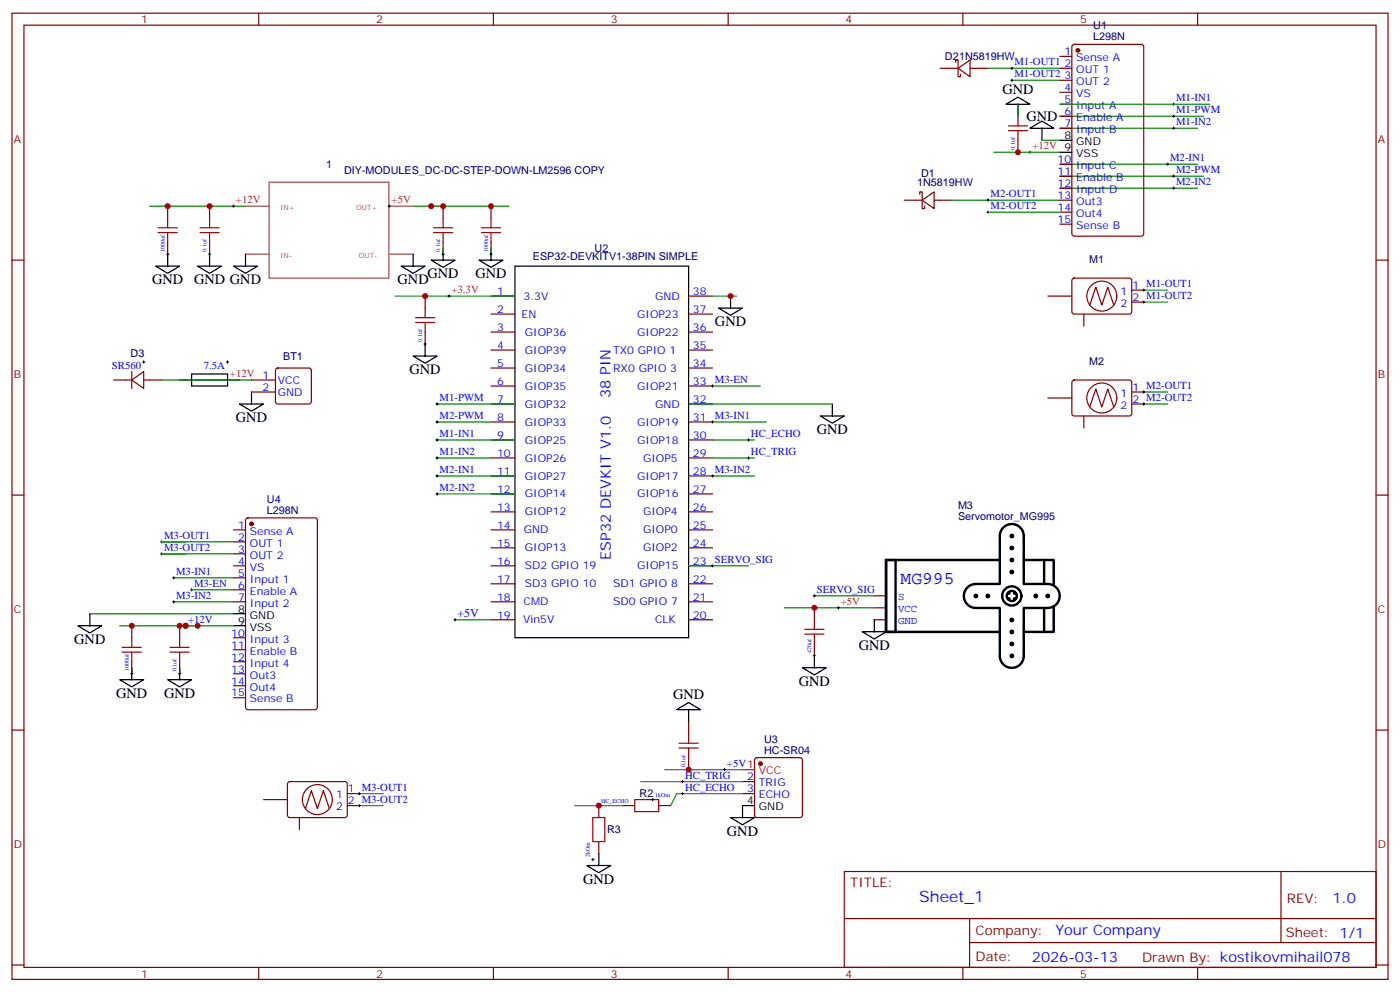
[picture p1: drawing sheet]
<svg xmlns="http://www.w3.org/2000/svg" width="412mm" height="292mm" viewBox="0 0 412 292" stroke-linecap="round" stroke-linejoin="round" font-family="sans-serif">
<g fill="none" stroke="#870000" stroke-width=".35">
<path d="M3.5 3.9h405.4v284.3h-405.4zM7.1 7.4h398.2v277.3h-398.2zM76.2 3.9v3.5M145.3 3.9v3.5M214.5 3.9v3.5M281.5 18.3v-.7h.7v5h.7v-.7M283.6 3.9v3.5M312.2 16.6h3.5M316 13.3l.4-.2h19.8l.6 .4 .1 55.3-.5 .6-20 .1-.6-.5-.1-55.2zM352.8 3.9v3.5M276.9 20.1h5.3M282.2 20.1l3.6-2.5v5z"/>
<path d="M285.8 20.1h5.2M299.9 30.7v3.5M312.2 20.1h3.5M312.2 23.6h3.5M312.2 27.2h3.5M312.2 30.7h3.5M312.2 34.2h3.5M312.2 37.7h3.5M266.3 58.9h5.3M270.9 57.2v-.8h.7v5h.7v-.7M271.6 58.9l3.6-2.5v5zM275.2 58.9h5.3"/>
<path d="M299.9 41.3v3.5M312.2 58.9h3.5M312.2 48.3h3.5M312.2 51.9h3.5M312.2 55.4h3.5M3.5 76.6h3.6M49.4 60.7v3.5M49.4 71.3v3.5M61.7 60.7v3.5M61.7 71.3v3.5M130.5 60.7v3.5M130.5 71.3v3.5"/>
<path d="M144.6 60.7v3.5M144.6 71.3v3.5M312.2 62.4h3.5M312.2 66h3.5M405.3 76.6h3.6M125.2 87.1v3.6M125.2 97.7v3.5M144.6 87.1h7.1M144.6 92.4h7.1M144.6 97.7h7.1M202.8 87.1h7.1M202.8 92.4h7.1"/>
<path d="M202.8 97.7h7.1M308.7 87.1h7M316 82.1l.4-.3 16.5 .1 .5 .6-.1 9.5-.6 .4h-16.5l-.5-.7v-9.2zM319.3 92.4v3.6M321 89.8l1.8-5.3 1.8 5.3 1.7-5.3 1.8 5.3M333.4 88.9h3.5M333.4 85.4h3.5M33.5 111.8h5.3M38.8 111.8l3.5-2.4v4.9zM38.8 109.4v4.9M42.3 111.8h5.3M74.1 111.8h7"/>
<path d="M74.1 115.4h7M81.4 108.5l.4-.2h9.2l.5 .2 .2 .5v9.2l-.2 .5-.5 .2h-9.2l-.5-.2-.2-.5v-9.2zM144.6 103h7.1M144.6 108.3h7.1M144.6 113.6h7.1M144.6 118.9h7.1M202.8 103h7.1M202.8 108.3h7.1M202.8 113.6h7.1M202.8 118.9h7.1M308.7 117.1h7M316 112l.4-.2 16.5 .1 .5 .6-.1 9.5-.6 .4-16.5-.1-.5-.6v-9.2z"/>
<path d="M321 119.8l1.8-5.3 1.8 5.3 1.7-5.3 1.8 5.3M333.4 118.9h3.5M333.4 115.4h3.5M144.6 124.2h7.1M144.6 129.5h7.1M144.6 134.8h7.1M202.8 124.2h7.1M202.8 129.5h7.1M202.8 134.8h7.1M319.3 122.4v3.5M3.5 145.7h3.6M68.8 155.9h3.5"/>
<path d="M68.8 159.5h3.5M72.6 152.6l.4-.2h19.8l.6 .4 .1 55.3-.5 .7h-20l-.6-.4-.1-55.3zM144.6 140.1h7.1M144.6 145.3h7.1M144.6 150.6h7.1M144.6 155.9h7.1M202.8 140.1h7.1M202.8 145.3h7.1M202.8 150.6h7.1M202.8 155.9h7.1M405.3 145.7h3.6M68.8 166.5h3.5"/>
<path d="M68.8 177.1h3.5M68.8 163h3.5M68.8 170h3.5M68.8 173.6h3.5M144.6 161.2h7.1M144.6 166.5h7.1M144.6 171.8h7.1M144.6 177.1h7.1M202.8 161.2h7.1M202.8 166.5h7.1M202.8 171.8h7.1M202.8 177.1h7.1"/>
<path d="M239.9 178.9v3.5M257.5 175.3h3.6M257.5 178.9h3.6M38.8 184.1v3.6M38.8 194.7v3.6M52.9 184.1v3.6M52.9 194.7v3.6M68.8 187.7h3.5M68.8 191.2h3.5M68.8 194.7h3.5M68.8 198.3h3.5M144.6 182.4h7.1"/>
<path d="M202.8 182.4h7.1M239.9 189.4v3.6M257.5 182.4h3.6M3.5 214.8h3.6M68.8 201.8h3.5M68.8 205.3h3.5M202.8 212.4v3.5M405.3 214.8h3.6M77.6 235.3h7.1M84.9 230.2l.5-.2 16.5 .1 .4 .6-.1 9.5-.6 .4-16.5-.1-.4-.6v-9.2zM90 237.9l1.7-5.2 1.8 5.2 1.7-5.2 1.8 5.2M102.3 233.5h3.5"/>
<path d="M102.3 237.1h3.5M176.4 237.1v3.5M183.4 237.1h3.6M194 237.1h3.6M202.8 223v3.5M218.7 230h3.5M218.7 233.5h3.5M222.5 223.2l.5-.2h12.7l.5 .2 .2 .5v16.2l-.3 .5-.4 .2h-12.7l-.5-.2-.3-.5v-16.2zM88.2 240.6v3.5M176.4 247.6v3.6M248.7 256.5h156.6v28.2h-156.6zM377.3 256.5v20.9"/>
<path d="M248.7 270.3h156.5M285.6 277.4h119.6M285.6 270.3v14.1M3.5 284h3.6M76.2 284.7v3.5M145.3 284.7v3.5M214.5 284.7v3.5M283.6 284.7v3.5M352.8 284.7v3.5M405.3 284h3.6"/>
<circle cx="324.6" cy="87.1" r="4.4"/>
<circle cx="324.6" cy="117.1" r="4.4"/>
<circle cx="93.5" cy="235.3" r="4.4"/>
</g>
<g fill="none" stroke="#000" stroke-width=".35">
<path d="M296.3 30.7l3.6-2.1 3.5 2.1zM299.9 30.7v3.5M303.4 37.7l3.5-2.1 3.5 2.1zM306.9 37.7v3.6M312.2 41.3h3.5M312.2 44.8h3.5M45.9 78.3h7l-3.5 2.1zM49.4 74.8v3.5M58.2 78.3h7.1l-3.6 2.1zM61.7 74.8v3.5M68.8 78.3h7l-3.5 2.1zM72.3 74.8v3.5"/>
<path d="M118.2 78.3h7l-3.5 2.1zM121.7 74.8v3.5M127 76.6h7.1l-3.6 2.1zM130.5 73v3.6M141.1 76.6h7.1l-3.6 2.1zM144.6 73v3.6M151.7 78.3h51.1v109.4h-51.1zM211.7 90.7h7l-3.5 2.1zM215.2 87.1v3.6M52.9 111.8h17.7M56.4 110.1h10.6v3.5h-10.6zM70.6 118.9h7l-3.5 2.1z"/>
<path d="M74.1 115.4v3.5M121.7 104.8h7.1l-3.6 2.1zM125.2 101.2v3.6M245.2 118.9v3.5M241.7 122.4h7l-3.5 2.1zM22.9 184.1h7.1l-3.5 2.2zM26.5 180.6v3.5M38.8 196.5v3.5M52.9 196.5v3.5M68.8 180.6h3.5M68.8 184.1h3.5M236.4 196.5h7l-3.5 2.1z"/>
<path d="M239.9 193v3.5M254 185.9h7.1l-3.6 2.1zM257.5 182.4v3.5M35.3 200h7l-3.5 2.1zM49.4 200h7l-3.5 2.1zM199.3 208.8l3.5-2.1 3.6 2.1zM202.8 208.8v3.6M222.2 237.1h-3.5v3.5M172.9 254.7h7l-3.5 2.1zM176.4 251.2v3.5M215.2 240.6h7l-3.5 2.1z"/>
</g>
<g fill="none" stroke="#000" stroke-width=".29">
<path d="M298.1 19.8v.7M297.7 20.1h.7M297.7 23.6h.7M298.1 23.3v.7M345.4 34.2h.7M345.4 37.7h.7M345.4 30.7h.7M345.7 30.3v.7M345.7 33.9v.7M345.7 37.4v.7M290.7 58.9h.7M291 58.6v.7"/>
<path d="M299.5 44.8h.7M299.9 44.4v.8M303 44.8h.7M303.4 44.4v.8M343.6 48.3h.7M344 48v.7M345.4 51.9h.7M345.4 55.4h.7M345.7 51.5v.7M345.7 55v.7M49 74.8h.7M49.4 74.4v.7"/>
<path d="M61.4 74.8h.7M61.7 74.4v.7M68.4 60.7h.7M68.8 60.3v.7M114.3 60.7h.7M114.7 60.3v.7M130.2 74.8h.7M130.5 74.4v.7M144.3 74.8h.7M144.6 74.4v.7M290.7 62.4h.7M291 62.1v.7"/>
<path d="M131.9 87.1h.7M132.3 86.8v.7M336.5 85.4h.8M336.5 88.9h.8M336.9 85v.7M336.9 88.5v.8M42 106.5h.7M42.3 106.2v.7M66.7 111.8h.7M66.7 106.5h.7M67 106.2v.7M67 111.5v.7"/>
<path d="M124.9 101.2h.7M125.2 100.9v.7M128.4 118.9h.7M128.8 118.5v.7M209.5 113.6h.8M209.9 113.2v.7M336.5 118.9h.8M336.5 115.4h.8M336.9 115v.7M336.9 118.5v.7M128.4 129.5h.7M128.4 134.8h.7"/>
<path d="M128.4 124.2h.7M128.8 123.8v.7M128.8 129.1v.7M128.8 134.4v.7M128.8 139.7v.7M209.5 124.2h.8M209.9 123.8v.7M209.9 139.7v.7M220.1 129.5h.7M220.1 134.8h.7M220.5 129.1v.7M220.5 134.4v.7"/>
<path d="M47.3 159.5h.7M47.6 159.1v.7M128.4 140.1h.7M128.4 145.3h.7M128.8 145v.7M209.5 140.1h.8M47.3 163h.7M47.6 162.6v.7M50.8 170h.7M50.8 177.1h.7M51.2 169.7v.7M51.2 176.7v.7"/>
<path d="M56.1 173.6h.7M56.4 173.2v.7M209.5 166.5h.8M209.9 166.2v.7M239.5 175.3h.7M239.9 175v.7M246.6 178.9h.7M246.9 178.5v.7M38.5 198.3h.7M38.8 197.9v.7M52.6 198.3h.7M52.9 197.9v.7"/>
<path d="M54.3 184.1h.7M54.7 183.8v.7M133.7 182.4h.7M134.1 182v.7M239.5 193h.7M239.9 192.6v.7M105.5 233.5h.7M105.5 237.1h.7M105.8 233.2v.7M105.8 236.7v.7M176 237.1h.7M176.4 236.7v.7"/>
<path d="M191.9 235.3h.7M192.3 234.9v.8M200.7 230h.7M200.7 233.5h.7M201.1 229.7v.7M201.1 233.2v.7M202.5 226.5h.7M202.8 226.1v.7M213.1 226.5h.7M213.4 226.1v.7M174.3 252.9h.7M174.6 252.6v.7"/>
</g>
<g fill="none" stroke="#008700" stroke-width=".35">
<path d="M291 20.1h21.2M298.1 23.6h14.1M299.9 30.7v3.5M312.2 37.7h40.6M312.2 34.2h42.3M312.2 30.7h44.1M280.5 58.9h31.7M292.8 44.8h19.4M306.9 41.3h5.3M312.2 51.9h42.3M312.2 48.3h40.6M312.2 55.4h40.6"/>
<path d="M44.1 60.7h28.2M121.7 60.7h28.2M130.5 73v1.8M144.6 73v1.8M291 62.4h21.2M116.4 87.1h35.3M209.9 87.1h7.1M336.9 85.4h7.1M336.9 88.9h7.1M47.6 111.8h26.5M128.8 118.9h22.9M202.8 118.9h42.4"/>
<path d="M209.9 113.6h14.1M336.9 118.9h7.1M336.9 115.4h7.1M128.8 129.5h22.9M128.8 134.8h15.8M128.8 124.2h15.8M209.9 129.5h12.3M209.9 134.8h12.3M209.9 124.2h15.9M54.7 159.5h-7.1h21.2M128.8 140.1h22.9M128.8 145.3h22.9"/>
<path d="M209.9 140.1h12.3M51.2 170h17.6M51.2 177.1h17.6M54.7 163h-7.1h21.2M56.4 173.6h12.4M202.8 166.5h17.7M231.1 178.9h26.4M239.9 175.3h17.6M26.5 180.6h42.3M35.3 184.1h33.5M38.8 196.5v1.8M52.9 196.5v1.8"/>
<path d="M134.1 182.4h10.5M105.8 237.1h7.1M105.8 233.5h7.1M169.3 237.1h14.1M188.7 230h30M195.8 226.5h22.9M218.7 233.5h-19.4l-1.7 3.6"/>
</g>
<path d="M79.3 53.6h35.2v28.2h-35.2zM72.3 60.7h7M72.3 74.8h7M114.8 60.7h6.9M114.8 74.8h6.9" fill="none" stroke="#a64a4a" stroke-width=".35"/>
<g fill="none" stroke="#000" stroke-width=".71">
<path d="M261 164.8h2.8v21.2h-2.8zM287.5 171.8h7v-14.1a3.5 3.5 0 0 1 3.6-3.5 3.5 3.5 0 0 1 3.5 3.5v14.1h7.1a3.5 3.5 0 0 1 3.5 3.6 3.5 3.5 0 0 1-3.6 3.5h-7v14.1a3.5 3.5 0 0 1-3.6 3.5 3.5 3.5 0 0 1-3.5-3.5v-14.1h-7a3.5 3.5 0 0 1-3.6-3.5 3.5 3.5 0 0 1 3.6-3.6M294.5 164.8h-33.5v21.2h33.5M297 176.1h.3v.3M297.3 174.3v.4h-.3M298.7 174.3v.4h.4M299.1 176.1h-.4v.3M301.6 164.8h8.8v7.4M307.6 164.8v7M307.6 178.9v7.1M310.4 178.6v7.4h-8.8"/>
<circle cx="298" cy="157.7" r=".18"/>
<circle cx="298" cy="157.7" r=".35"/>
<circle cx="287.5" cy="175.4" r=".18"/>
<circle cx="287.5" cy="175.4" r=".35"/>
<circle cx="291" cy="175.4" r=".18"/>
<circle cx="291" cy="175.4" r=".35"/>
<circle cx="298" cy="175.4" r="2.82"/>
<circle cx="298" cy="161.3" r=".18"/>
<circle cx="298" cy="168.3" r=".18"/>
<circle cx="298" cy="164.8" r=".18"/>
<circle cx="298" cy="175.4" r="1.48"/>
<circle cx="298" cy="164.8" r=".35"/>
<circle cx="298" cy="168.3" r=".35"/>
<circle cx="298" cy="161.3" r=".35"/>
<circle cx="305.1" cy="175.4" r=".18"/>
<circle cx="305.1" cy="175.4" r=".35"/>
<circle cx="308.6" cy="175.4" r=".18"/>
<circle cx="308.6" cy="175.4" r=".35"/>
<circle cx="298" cy="182.4" r=".18"/>
<circle cx="298" cy="186" r=".18"/>
<circle cx="298" cy="193" r=".18"/>
<circle cx="298" cy="189.5" r=".18"/>
<circle cx="298" cy="189.5" r=".35"/>
<circle cx="298" cy="193" r=".35"/>
<circle cx="298" cy="186" r=".35"/>
<circle cx="298" cy="182.4" r=".35"/>
</g>
<g fill="none" stroke="#a10000" stroke-width=".35">
<path d="M297 38.5h5.7M297 37h5.7M299.9 34.2v2.8M299.9 38.5v2.8M46.6 68.4h5.6M46.6 67h5.6M49.4 64.2v2.8M49.4 68.4v2.9M58.9 68.4h5.7M58.9 67h5.7M61.7 64.2v2.8M61.7 68.4v2.9"/>
<path d="M127.7 68.4h5.6M127.7 67h5.6M130.5 64.2v2.8M130.5 68.4v2.9M141.8 68.4h5.7M141.8 67h5.7M144.6 64.2v2.8M144.6 68.4v2.9M122.4 94.9h5.7M122.4 93.5h5.7M125.2 90.7v2.8M125.2 94.9v2.8"/>
<path d="M36 191.9h5.6M36 190.5h5.6M38.8 187.7v2.8M38.8 191.9v2.8M50.1 191.9h5.6M50.1 190.5h5.6M52.9 187.7v2.8M52.9 191.9v2.8M237.1 186.6h5.6M237.1 185.2h5.6M239.9 182.4v2.8M239.9 186.6v2.8"/>
<path d="M200 218.7h5.7M202.8 215.9v2.8M187 235.3h7v3.5h-7zM200 220.1h5.7M202.8 220.1v2.9M174.6 240.6h3.6v7h-3.6z"/>
</g>
<g fill="#870000" stroke="#870000" stroke-width=".35">
<circle cx="224" cy="224.7" r=".53"/>
<circle cx="74.1" cy="154.2" r=".53"/>
<circle cx="317.5" cy="14.8" r=".53"/>
</g>
<path d="M218.7 226.5h3.5" fill="none" stroke="#f00" stroke-width=".35"/>
<g fill="#c00">
<circle cx="215.2" cy="87.1" r=".88"/>
<circle cx="61.7" cy="60.7" r=".88"/>
<circle cx="127" cy="60.7" r=".88"/>
<circle cx="130.5" cy="60.7" r=".88"/>
<circle cx="144.6" cy="60.7" r=".88"/>
<circle cx="49.4" cy="60.7" r=".88"/>
<circle cx="125.2" cy="87.1" r=".88"/>
<circle cx="299.9" cy="44.8" r=".88"/>
<circle cx="202.8" cy="226.5" r=".88"/>
<circle cx="176.4" cy="237.1" r=".88"/>
<circle cx="239.9" cy="178.9" r=".88"/>
<circle cx="54.7" cy="184.1" r=".88"/>
<circle cx="38.8" cy="184.1" r=".88"/>
<circle cx="58.2" cy="184.1" r=".88"/>
<circle cx="52.9" cy="184.1" r=".88"/>
</g>
<text font-size="5.3" fill="#00f" x="265.3" y="171.8">MG995</text>
<text font-size="4.6" fill="#00f" x="270.8" y="265.5">Sheet_1</text>
<g font-size="4.2">
<text x="295.3" y="27.5">GND</text>
<text x="302.3" y="35.7">GND</text>
<text x="44.8" y="83.6">GND</text>
<text x="57.1" y="83.6">GND GND</text>
<text x="117.1" y="83.6">GND</text>
<text x="125.9" y="81.8">GND</text>
<text x="140.1" y="81.8">GND</text>
<text x="210.6" y="96">GND</text>
<text x="120.6" y="110.1">GND</text>
<text x="69.5" y="124.2">GND</text>
<text x="240.6" y="127.7">GND</text>
<text x="21.9" y="189.4">GND</text>
<text x="252.9" y="191.2">GND</text>
<text x="235.3" y="201.8">GND</text>
<text x="34.2" y="205.3">GND</text>
<text x="48.3" y="205.3">GND</text>
<text x="198.3" y="205.7">GND</text>
<text x="214.1" y="245.9">GND</text>
<text x="171.8" y="260">GND</text>
</g>
<g font-size="4.2" fill="#00f">
<text x="179.9" y="117.3" transform="rotate(-90 179.9 117.3)">38 PIN</text>
<text x="179.9" y="164.7" transform="rotate(-90 179.9 164.7)">ESP32 DEVKIT V1.0</text>
<text x="392.5" y="265.7">1.0</text>
<text x="310.9" y="275.3">Your Company</text>
<text x="304" y="283.1">2026-03-13</text>
</g>
<g font-size="3.9" fill="#800">
<text x="250.5" y="261.1">TITLE:</text>
<text x="379.1" y="265.7">REV:</text>
<text x="287.4" y="275.3">Company:</text>
<text x="378.7" y="275.9">Sheet: 1/1</text>
<text x="287.4" y="282.9">Date:</text>
<text x="336.4" y="283">Drawn By: kostikovmihail078</text>
</g>
<text font-size="3.5" fill="#00f" x="134.8" y="181.5">+5V</text>
<g font-size="3.2" fill="#800">
<text x="41.6" y="6.9">1</text>
<text x="110.8" y="6.9">2</text>
<text x="179.9" y="6.9">3</text>
<text x="249.1" y="6.9">4</text>
<text x="318.2" y="6.9">5</text>
<text x="4.1" y="42">A</text>
<text x="405.9" y="42">A</text>
<text x="4.1" y="111.1">B</text>
<text x="405.9" y="111.1">B</text>
<text x="4.1" y="180.3">C</text>
<text x="405.9" y="180.3">C</text>
<text x="4.1" y="249.4">D</text>
<text x="405.9" y="249.4">D</text>
<text x="41.6" y="287.7">1</text>
<text x="110.8" y="287.7">2</text>
<text x="179.9" y="287.7">3</text>
<text x="249.1" y="287.7">4</text>
<text x="318.2" y="287.7">5</text>
</g>
<g font-size="3.2" fill="#000080">
<text x="322" y="11.8">L298N</text>
<text x="322" y="8.6">U1</text>
<text x="278.4" y="17.7">D2</text>
<text x="282.5" y="17.7">1N5819HW</text>
<text x="96.1" y="49.4">1</text>
<text x="101.3" y="51.2">DIY-MODULES_DC-DC-STEP-DOWN-LM2596 COPY</text>
<text x="271.3" y="52.2">D1</text>
<text x="270.2" y="54.8">1N5819HW</text>
<text x="157" y="76.6">ESP32-DEVKITV1-38PIN SIMPLE</text>
<text x="175.2" y="74.1">U2</text>
<text x="320.8" y="77.5">M1</text>
<text x="38.5" y="105.1">D3</text>
<text x="83.4" y="105.9">BT1</text>
<text x="320.8" y="107.5">M2</text>
<text x="78.6" y="148">U4</text>
<text x="282.2" y="149.9">M3</text>
<text x="78.6" y="151.2">L298N</text>
<text x="282.2" y="153.1">Servomotor_MG995</text>
<text x="225.1" y="221.7">HC-SR04</text>
<text x="225.1" y="218.6">U3</text>
<text x="188.4" y="234.7">R2</text>
<text x="178.9" y="245.3">R3</text>
</g>
<g font-size="3.2" fill="#00f">
<text x="313.5" y="16.2">1</text>
<text x="317" y="18">Sense A</text>
<text x="298.8" y="19.2">M1-OUT1</text>
<text x="298.8" y="22.8">M1-OUT2</text>
<text x="313.5" y="19.8">2</text>
<text x="313.5" y="23.3">3</text>
<text x="317" y="21.5">OUT 1</text>
<text x="313.5" y="26.8">4</text>
<text x="317" y="25">OUT 2</text>
<text x="317" y="28.6">VS</text>
<text x="346.4" y="29.8">M1-IN1</text>
<text x="313.5" y="30.3">5</text>
<text x="313.5" y="33.9">6</text>
<text x="317" y="32.1">Input A</text>
<text x="317" y="35.6">Enable A</text>
<text x="346.4" y="33.3">M1-PWM</text>
<text x="313.5" y="37.4">7</text>
<text x="317" y="39.2">Input B</text>
<text x="346.4" y="36.9">M1-IN2</text>
<text x="311.5" y="48">10</text>
<text x="344.7" y="47.4">M2-IN1</text>
<text x="311.5" y="51.5">11</text>
<text x="317" y="49.7">Input C</text>
<text x="317" y="53.3">Enable B</text>
<text x="346.4" y="51">M2-PWM</text>
<text x="291.7" y="58">M2-OUT1</text>
<text x="311.5" y="55">12</text>
<text x="311.5" y="58.6">13</text>
<text x="317" y="56.8">Input D</text>
<text x="346.4" y="54.5">M2-IN2</text>
<text x="291.7" y="61.6">M2-OUT2</text>
<text x="311.5" y="62.1">14</text>
<text x="311.5" y="65.6">15</text>
<text x="317" y="60.3">Out3</text>
<text x="317" y="63.9">Out4</text>
<text x="317" y="67.4">Sense B</text>
<text x="146.4" y="86.8">1</text>
<text x="154.2" y="88.2">3.3V</text>
<text x="193" y="88.2">GND</text>
<text x="204.1" y="86.8">38</text>
<text x="330.1" y="86.8">1</text>
<text x="333.6" y="88.5">2 M1-OUT2</text>
<text x="333.6" y="85">1 M1-OUT1</text>
<text x="146.4" y="92.1">2</text>
<text x="153.7" y="93.5">EN</text>
<text x="187.7" y="93.5">GIOP23</text>
<text x="204.1" y="92.1">37</text>
<text x="330.1" y="90.3">2</text>
<text x="146.4" y="97.4">3</text>
<text x="154.6" y="98.8">GIOP36</text>
<text x="187.7" y="98.8">GIOP22</text>
<text x="204.1" y="97.4">36</text>
<text x="146.4" y="102.7">4</text>
<text x="146.4" y="107.9">5</text>
<text x="154.6" y="104.1">GIOP39</text>
<text x="180.6" y="104.1">TX0 GPIO 1</text>
<text x="204.1" y="107.9">34</text>
<text x="204.1" y="102.7">35</text>
<text x="33" y="108.7">SR560</text>
<text x="60" y="108.7">7.5A</text>
<text x="77.4" y="111.5">1</text>
<text x="81.8" y="112.9">VCC</text>
<text x="146.4" y="113.2">6</text>
<text x="154.6" y="109.4">GIOP34</text>
<text x="180.6" y="109.4">RX0 GPIO 3</text>
<text x="204.1" y="113.2">33</text>
<text x="210.6" y="112.7">M3-EN</text>
<text x="77.4" y="115">2</text>
<text x="81.8" y="116.4">GND</text>
<text x="129.5" y="118">M1-PWM</text>
<text x="146.4" y="118.5">7</text>
<text x="154.6" y="114.7">GIOP35</text>
<text x="154.6" y="119.9">GIOP32</text>
<text x="187.7" y="114.7">GIOP21</text>
<text x="193" y="119.9">GND</text>
<text x="204.1" y="118.5">32</text>
<text x="330.1" y="116.8">1</text>
<text x="333.6" y="118.5">2 M2-OUT2</text>
<text x="333.6" y="115">1 M2-OUT1</text>
<text x="129.5" y="123.3">M2-PWM</text>
<text x="146.4" y="123.8">8</text>
<text x="154.6" y="125.2">GIOP33</text>
<text x="187.7" y="125.2">GIOP19</text>
<text x="204.1" y="123.8">31</text>
<text x="210.6" y="123.3">M3-IN1</text>
<text x="330.1" y="120.3">2</text>
<text x="129.5" y="128.6">M1-IN1</text>
<text x="146.4" y="129.1">9</text>
<text x="154.6" y="130.5">GIOP25</text>
<text x="187.7" y="130.5">GIOP18</text>
<text x="204.1" y="129.1">30</text>
<text x="221.2" y="128.6">HC_ECHO</text>
<text x="129.5" y="133.9">M1-IN2</text>
<text x="146.4" y="134.4">10</text>
<text x="154.6" y="135.8">GIOP26</text>
<text x="189.4" y="135.8">GIOP5</text>
<text x="204.1" y="134.4">29</text>
<text x="221.2" y="133.9">HC_TRIG</text>
<text x="129.5" y="139.2">M2-IN1</text>
<text x="146.4" y="139.7">11</text>
<text x="154.6" y="141.1">GIOP27</text>
<text x="187.7" y="141.1">GIOP17</text>
<text x="204.1" y="139.7">28</text>
<text x="210.6" y="139.2">M3-IN2</text>
<text x="129.5" y="144.5">M2-IN2</text>
<text x="146.4" y="145">12</text>
<text x="154.6" y="146.4">GIOP14</text>
<text x="187.7" y="146.4">GIOP16</text>
<text x="204.1" y="145">27</text>
<text x="70.1" y="155.6">1</text>
<text x="146.4" y="150.3">13</text>
<text x="146.4" y="155.6">14</text>
<text x="154.6" y="151.7">GIOP12</text>
<text x="189.4" y="151.7">GIOP4</text>
<text x="204.1" y="155.6">25</text>
<text x="204.1" y="150.3">26</text>
<text x="48.3" y="158.6">M3-OUT1</text>
<text x="70.1" y="159.1">2</text>
<text x="73.6" y="157.3">Sense A</text>
<text x="73.6" y="160.9">OUT 1</text>
<text x="146.4" y="160.9">15</text>
<text x="154.3" y="157">GND</text>
<text x="189.4" y="157">GIOP0</text>
<text x="204.1" y="160.9">24</text>
<text x="48.3" y="162.1">M3-OUT2</text>
<text x="70.1" y="162.6">3</text>
<text x="70.1" y="166.2">4</text>
<text x="73.6" y="164.4">OUT 2</text>
<text x="73.6" y="167.9">VS</text>
<text x="146.4" y="166.2">16</text>
<text x="154.6" y="167.6">SD2 GPIO 19</text>
<text x="154.6" y="162.3">GIOP13</text>
<text x="187.7" y="167.6">GIOP15</text>
<text x="189.4" y="162.3">GIOP2</text>
<text x="204.1" y="166.2">23</text>
<text x="210.6" y="165.6">SERVO_SIG</text>
<text x="51.9" y="169.2">M3-IN1</text>
<text x="57.1" y="172.7">M3-EN</text>
<text x="70.1" y="169.7">5</text>
<text x="70.1" y="173.2">6</text>
<text x="73.6" y="171.4">Input 1</text>
<text x="146.4" y="171.4">17</text>
<text x="154.6" y="172.9">SD3 GPIO 10</text>
<text x="180.6" y="172.9">SD1 GPIO 8</text>
<text x="204.1" y="171.4">22</text>
<text x="51.9" y="176.2">M3-IN2</text>
<text x="70.1" y="176.7">7</text>
<text x="73.6" y="175">Enable A</text>
<text x="73.6" y="178.5">Input 2</text>
<text x="146.4" y="176.7">18</text>
<text x="154.2" y="178.2">CMD</text>
<text x="180.6" y="178.2">SD0 GPIO 7</text>
<text x="204.1" y="176.7">21</text>
<text x="240.6" y="174.4">SERVO_SIG</text>
<text x="264.5" y="176.4">S</text>
<text x="264.5" y="180">VCC</text>
<text x="55.4" y="183.3">+12V</text>
<text x="146.4" y="182">19</text>
<text x="154.1" y="183.4">Vin5V</text>
<text x="193" y="183.4">CLK</text>
<text x="204.1" y="182">20</text>
<text x="264.5" y="183.5">GND</text>
<text x="68.1" y="187.3">10</text>
<text x="68.1" y="190.9">11</text>
<text x="73.6" y="189.1">Input 3</text>
<text x="68.1" y="194.4">12</text>
<text x="68.1" y="197.9">13</text>
<text x="73.6" y="192.6">Enable B</text>
<text x="73.6" y="196.1">Input 4</text>
<text x="68.1" y="201.4">14</text>
<text x="73.6" y="199.7">Out3</text>
<text x="73.6" y="203.2">Out4</text>
<text x="68.1" y="205">15</text>
<text x="73.6" y="206.7">Sense B</text>
<text x="214.1" y="225.6">+5V1</text>
<text x="102.5" y="233.2">1 M3-OUT1</text>
<text x="201.8" y="229.1">HC_TRIG</text>
<text x="201.8" y="232.7">HC_ECHO</text>
<text x="220.1" y="229.7">2</text>
<text x="220.1" y="233.2">3</text>
<text x="223.6" y="231.4">TRIG</text>
<text x="99" y="238.5">2</text>
<text x="99" y="234.9">1</text>
<text x="102.5" y="236.7">2 M3-OUT2</text>
<text x="223.6" y="234.9">ECHO</text>
</g>
<g font-size="3.2">
<text x="313.5" y="40.9">8</text>
<text x="317" y="42.7">GND</text>
<text x="317" y="46.2">VSS</text>
<text x="70.1" y="180.3">8</text>
<text x="70.1" y="183.8">9</text>
<text x="73.6" y="182">GND</text>
<text x="73.6" y="185.6">VSS</text>
<text x="220.1" y="236.7">4</text>
<text x="223.6" y="238.5">GND</text>
</g>
<g font-size="3.2" fill="#f03">
<text x="304.1" y="43.9">+12V 9</text>
<text x="69.5" y="59.8">+12V</text>
<text x="115.4" y="59.8">+5V</text>
<text x="133" y="86.3">+3.3V</text>
<text x="67.7" y="110.9">+12V</text>
<text x="247.6" y="178">+5V</text>
</g>
<text font-size="3.2" fill="#f00" x="223.6" y="227.9">VCC</text>
<g font-size="2.1" fill="#a54b4b">
<text x="82.6" y="61.7">IN+</text>
<text x="104.9" y="61.7">OUT+</text>
<text x="82.6" y="75.8">IN-</text>
<text x="105.7" y="75.8">OUT-</text>
</g>
<g font-size="1.8" fill="#00f">
<text x="299" y="44.1" transform="rotate(-90 299 44.1)">0.1uf</text>
<text x="48.5" y="74.1" transform="rotate(-90 48.5 74.1)">1000uf</text>
<text x="60.9" y="74.1" transform="rotate(-90 60.9 74.1)">0.1uf</text>
<text x="129.6" y="74.1" transform="rotate(-90 129.6 74.1)">0.1uf</text>
<text x="143.8" y="74.1" transform="rotate(-90 143.8 74.1)">1000uf</text>
<text x="124.4" y="100.5" transform="rotate(-90 124.4 100.5)">0.1uf</text>
<text x="37.9" y="197.6" transform="rotate(-90 37.9 197.6)">1000uf</text>
<text x="52" y="197.6" transform="rotate(-90 52 197.6)">0.1uf</text>
<text x="239" y="192.3" transform="rotate(-90 239 192.3)">470uf</text>
<text x="202" y="225.8" transform="rotate(-90 202 225.8)">0.1uf</text>
<text x="177.1" y="236.2">HC_ECHO</text>
<text x="193" y="234.4">1kOm</text>
<text x="173.7" y="252.2" transform="rotate(-90 173.7 252.2)">2kOm</text>
</g>
</svg>
